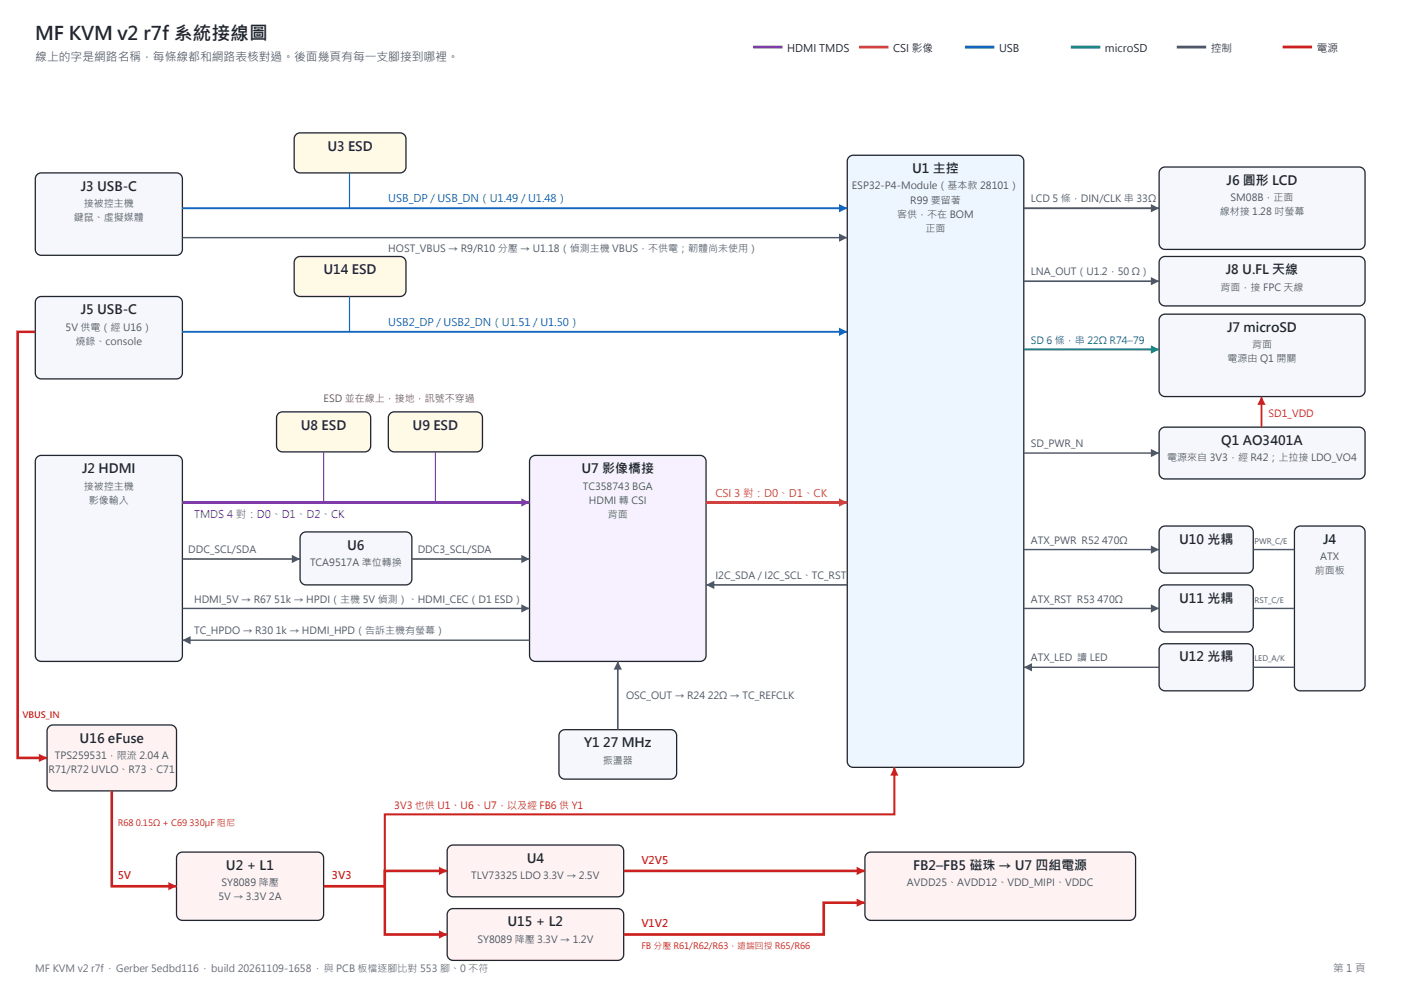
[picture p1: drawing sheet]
<svg xmlns="http://www.w3.org/2000/svg" width="420mm" height="297mm" viewBox="0 0 420 297" stroke-linecap="round" stroke-linejoin="round" font-family="sans-serif">
<path d="M225.8 14.1h8.8" fill="none" stroke="#7a2ead" stroke-width=".85" stroke-linecap="butt"/>
<path d="M257.5 14.1h8.8" fill="none" stroke="#db6b0d" stroke-width=".85" stroke-linecap="butt"/>
<path d="M289.3 14.1h8.8" fill="none" stroke="#1266bf" stroke-width=".85" stroke-linecap="butt"/>
<path d="M321 14.1h8.8" fill="none" stroke="#0d876b" stroke-width=".85" stroke-linecap="butt"/>
<path d="M352.8 14.1h8.8" fill="none" stroke="#4d5766" stroke-width=".85" stroke-linecap="butt"/>
<path d="M384.5 14.1h8.8" fill="none" stroke="#cc1f1f" stroke-width=".85" stroke-linecap="butt"/>
<path d="M254.5 47l1.3-.5h49.4a1.76 1.76 0 0 1 1.7 1.8v179.9a1.76 1.76 0 0 1-1.7 1.8h-49.4a1.76 1.76 0 0 1-1.8-1.8v-179.9z" fill-rule="evenodd" fill="#edf5ff" stroke="#21262e" stroke-width=".39"/>
<path d="M159.3 137l1.2-.5h49.4a1.76 1.76 0 0 1 1.8 1.8v58.2a1.76 1.76 0 0 1-1.8 1.7h-49.4a1.76 1.76 0 0 1-1.8-1.7v-58.2z" fill-rule="evenodd" fill="#f7f0ff" stroke="#21262e" stroke-width=".39"/>
<path d="M11.1 52.3l1.2-.5h40.6a1.76 1.76 0 0 1 1.8 1.8v21.2a1.76 1.76 0 0 1-1.8 1.7h-40.6a1.76 1.76 0 0 1-1.7-1.7v-21.2z" fill-rule="evenodd" fill="#f5f7fc" stroke="#21262e" stroke-width=".39"/>
<path d="M54.7 62.4h199.3" fill="none" stroke="#1266bf" stroke-width=".56"/>
<path d="M251.5 61.2l2.5 1.2-2.5 1.2z" fill="#1266bf"/>
<path d="M88.7 40.3l1.3-.5h29.9a1.76 1.76 0 0 1 1.8 1.8v8.5a1.76 1.76 0 0 1-1.8 1.7h-29.9a1.76 1.76 0 0 1-1.8-1.7v-8.5z" fill-rule="evenodd" fill="#fffae6" stroke="#21262e" stroke-width=".39"/>
<path d="M104.8 51.8v10.6" fill="none" stroke="#1266bf" stroke-width=".35"/>
<path d="M54.7 71.2h199.3" fill="none" stroke="#4d5766" stroke-width=".42"/>
<path d="M251.5 70l2.5 1.2-2.5 1.3z" fill="#4d5766"/>
<path d="M11.1 89.4l1.2-.5h40.6a1.76 1.76 0 0 1 1.8 1.7v21.2a1.76 1.76 0 0 1-1.8 1.8h-40.6a1.76 1.76 0 0 1-1.7-1.8v-21.2z" fill-rule="evenodd" fill="#f5f7fc" stroke="#21262e" stroke-width=".39"/>
<path d="M54.7 99.4h199.3" fill="none" stroke="#1266bf" stroke-width=".56"/>
<path d="M251.5 98.2l2.5 1.2-2.5 1.3z" fill="#1266bf"/>
<path d="M88.7 77.4l1.3-.5h29.9a1.76 1.76 0 0 1 1.8 1.7v8.5a1.76 1.76 0 0 1-1.8 1.8h-29.9a1.76 1.76 0 0 1-1.8-1.8v-8.5z" fill-rule="evenodd" fill="#fffae6" stroke="#21262e" stroke-width=".39"/>
<path d="M104.8 88.9v10.5" fill="none" stroke="#1266bf" stroke-width=".35"/>
<path d="M11.1 137l1.2-.5h40.6a1.76 1.76 0 0 1 1.8 1.8v58.2a1.76 1.76 0 0 1-1.8 1.7h-40.6a1.76 1.76 0 0 1-1.7-1.7v-58.2z" fill-rule="evenodd" fill="#f5f7fc" stroke="#21262e" stroke-width=".39"/>
<path d="M54.7 150.6h104" fill="none" stroke="#7a2ead" stroke-width=".85" stroke-linecap="butt"/>
<path d="M156.3 149.4l2.4 1.2-2.4 1.2z" fill="#7a2ead"/>
<g fill="#fffae6" stroke="#21262e" stroke-width=".39">
<path d="M83.4 123.9l1.3-.5h24.7a1.76 1.76 0 0 1 1.7 1.8v8.5a1.76 1.76 0 0 1-1.7 1.7h-24.7a1.76 1.76 0 0 1-1.8-1.7v-8.5z" fill-rule="evenodd"/>
<path d="M116.9 123.9l1.3-.5h24.7a1.76 1.76 0 0 1 1.7 1.8v8.5a1.76 1.76 0 0 1-1.7 1.7h-24.7a1.76 1.76 0 0 1-1.8-1.7v-8.5z" fill-rule="evenodd"/>
</g>
<path d="M97 135.4v15.2M130.5 135.4v15.2" fill="none" stroke="#7a2ead" stroke-width=".35"/>
<path d="M90.5 159.9l1.2-.5h30a1.76 1.76 0 0 1 1.8 1.8v12.3a1.76 1.76 0 0 1-1.8 1.8h-30a1.76 1.76 0 0 1-1.7-1.8v-12.3z" fill-rule="evenodd" fill="#f5f7fc" stroke="#21262e" stroke-width=".39"/>
<path d="M54.7 167.5h35.3" fill="none" stroke="#4d5766" stroke-width=".49"/>
<path d="M87.5 166.3l2.5 1.2-2.5 1.3z" fill="#4d5766"/>
<path d="M123.5 167.5h35.2" fill="none" stroke="#4d5766" stroke-width=".49"/>
<path d="M156.3 166.3l2.4 1.2-2.4 1.3z" fill="#4d5766"/>
<path d="M54.7 182.3h104" fill="none" stroke="#4d5766" stroke-width=".42"/>
<path d="M156.3 181.1l2.4 1.2-2.4 1.3z" fill="#4d5766"/>
<path d="M54.7 191.9h104" fill="none" stroke="#4d5766" stroke-width=".42"/>
<path d="M54.7 191.9l2.4-1.3v2.5z" fill="#4d5766"/>
<path d="M211.7 150.6h42.3" fill="none" stroke="#db6b0d" stroke-width=".85" stroke-linecap="butt"/>
<path d="M251.5 149.4l2.5 1.2-2.5 1.2z" fill="#db6b0d"/>
<path d="M211.7 175.3h42.3" fill="none" stroke="#4d5766" stroke-width=".49"/>
<path d="M211.7 175.3l2.4-1.2v2.4z" fill="#4d5766"/>
<path d="M168.1 219.2l1.2-.5h31.8a1.76 1.76 0 0 1 1.7 1.7v11.3a1.76 1.76 0 0 1-1.7 1.8h-31.8a1.76 1.76 0 0 1-1.7-1.8v-11.3z" fill-rule="evenodd" fill="#f5f7fc" stroke="#21262e" stroke-width=".39"/>
<path d="M185.2 198.2v20.5" fill="none" stroke="#4d5766" stroke-width=".49"/>
<path d="M185.2 198.2l1.2 2.5h-2.4z" fill="#4d5766"/>
<path d="M348 77.4l1.2-.5h58.3a1.76 1.76 0 0 1 1.7 1.7v11.3a1.76 1.76 0 0 1-1.7 1.8h-58.3a1.76 1.76 0 0 1-1.7-1.8v-11.3z" fill-rule="evenodd" fill="#f5f7fc" stroke="#21262e" stroke-width=".39"/>
<path d="M306.9 84.3h40.6" fill="none" stroke="#4d5766" stroke-width=".49"/>
<path d="M345 83l2.5 1.3-2.5 1.2z" fill="#4d5766"/>
<path d="M348 50.6l1.2-.5h58.3a1.76 1.76 0 0 1 1.7 1.7v21.2a1.76 1.76 0 0 1-1.7 1.8h-58.3a1.76 1.76 0 0 1-1.7-1.8v-21.2z" fill-rule="evenodd" fill="#f5f7fc" stroke="#21262e" stroke-width=".39"/>
<path d="M306.9 62.4h40.6" fill="none" stroke="#4d5766" stroke-width=".56"/>
<path d="M345 61.2l2.5 1.2-2.5 1.2z" fill="#4d5766"/>
<g fill="#f5f7fc" stroke="#21262e" stroke-width=".39">
<path d="M348 94.7l1.2-.5h58.3a1.76 1.76 0 0 1 1.7 1.7v21.2a1.76 1.76 0 0 1-1.7 1.7h-58.3a1.76 1.76 0 0 1-1.7-1.7v-21.2z" fill-rule="evenodd"/>
<path d="M348 128.5l1.2-.5h58.3a1.76 1.76 0 0 1 1.7 1.8v12a1.76 1.76 0 0 1-1.7 1.7h-58.3a1.76 1.76 0 0 1-1.7-1.7v-12z" fill-rule="evenodd"/>
</g>
<path d="M306.9 104.7h40.6" fill="none" stroke="#0d876b" stroke-width=".56"/>
<path d="M345 103.5l2.5 1.2-2.5 1.3z" fill="#0d876b"/>
<path d="M306.9 135.8h40.6" fill="none" stroke="#4d5766" stroke-width=".42"/>
<path d="M345 134.5l2.5 1.3-2.5 1.2z" fill="#4d5766"/>
<path d="M378.2 118.8v9.2" fill="none" stroke="#cc1f1f" stroke-width=".49"/>
<path d="M378.2 118.8l1.2 2.5h-2.5z" fill="#cc1f1f"/>
<g fill="#f5f7fc" stroke="#21262e" stroke-width=".39">
<path d="M348 158.2l1.2-.5h24.7a1.76 1.76 0 0 1 1.8 1.7v10.6a1.76 1.76 0 0 1-1.8 1.8h-24.7a1.76 1.76 0 0 1-1.7-1.8v-10.6z" fill-rule="evenodd"/>
<path d="M348 175.8l1.2-.5h24.7a1.76 1.76 0 0 1 1.8 1.8v10.5a1.76 1.76 0 0 1-1.8 1.8h-24.7a1.76 1.76 0 0 1-1.7-1.8v-10.5z" fill-rule="evenodd"/>
<path d="M348 193.4l1.2-.5h24.7a1.76 1.76 0 0 1 1.8 1.8v10.6a1.76 1.76 0 0 1-1.8 1.7h-24.7a1.76 1.76 0 0 1-1.7-1.7v-10.6z" fill-rule="evenodd"/>
<path d="M388.6 158.2l1.2-.5h17.7a1.76 1.76 0 0 1 1.7 1.7v45.9a1.76 1.76 0 0 1-1.7 1.7h-17.7a1.76 1.76 0 0 1-1.7-1.7v-45.9z" fill-rule="evenodd"/>
</g>
<path d="M306.9 164.7h40.6" fill="none" stroke="#4d5766" stroke-width=".42"/>
<path d="M345 163.5l2.5 1.2-2.5 1.2z" fill="#4d5766"/>
<path d="M306.9 182.3h40.6" fill="none" stroke="#4d5766" stroke-width=".42"/>
<path d="M345 181.1l2.5 1.2-2.5 1.3z" fill="#4d5766"/>
<path d="M306.9 200h40.6" fill="none" stroke="#4d5766" stroke-width=".42"/>
<path d="M306.9 200l2.5-1.2v2.4z" fill="#4d5766"/>
<path d="M375.7 164.7h12.4M375.7 182.3h12.4M375.7 200h12.4" fill="none" stroke="#4d5766" stroke-width=".42"/>
<g fill="#fff2f2" stroke="#21262e" stroke-width=".39">
<path d="M53.4 255.9l1.3-.5h40.5a1.76 1.76 0 0 1 1.8 1.7v17a1.76 1.76 0 0 1-1.8 1.7h-40.5a1.76 1.76 0 0 1-1.8-1.7v-17z" fill-rule="evenodd"/>
<path d="M134.6 272.8l1.2-.5h49.4a1.76 1.76 0 0 1 1.8 1.8v12a1.76 1.76 0 0 1-1.8 1.7h-49.4a1.76 1.76 0 0 1-1.7-1.7v-12z" fill-rule="evenodd"/>
<path d="M134.6 253.8l1.2-.5h49.4a1.76 1.76 0 0 1 1.8 1.7v12a1.76 1.76 0 0 1-1.8 1.8h-49.4a1.76 1.76 0 0 1-1.7-1.8v-12z" fill-rule="evenodd"/>
<path d="M259.8 255.9l1.3-.5h77.6a1.76 1.76 0 0 1 1.7 1.7v17a1.76 1.76 0 0 1-1.7 1.7h-77.6a1.76 1.76 0 0 1-1.8-1.7v-17z" fill-rule="evenodd"/>
<path d="M14.6 217.8l1.3-.5h35.3a1.76 1.76 0 0 1 1.7 1.7v16.3a1.76 1.76 0 0 1-1.7 1.7h-35.3a1.76 1.76 0 0 1-1.8-1.7v-16.3z" fill-rule="evenodd"/>
</g>
<path d="M10.6 99.4h-5.3v127.8h8.8" fill="none" stroke="#cc1f1f" stroke-width=".78" stroke-linecap="butt"/>
<path d="M11.6 225.9l2.5 1.3-2.5 1.2z" fill="#cc1f1f"/>
<path d="M33.5 237v28.6h19.4" fill="none" stroke="#cc1f1f" stroke-width=".78" stroke-linecap="butt"/>
<path d="M50.4 264.4l2.5 1.2-2.5 1.2z" fill="#cc1f1f"/>
<path d="M97 265.6h18.4v14.5h18.7" fill="none" stroke="#cc1f1f" stroke-width=".78" stroke-linecap="butt"/>
<path d="M131.6 278.8l2.5 1.3-2.5 1.2z" fill="#cc1f1f"/>
<path d="M134.1 261h-18.7v4.6" fill="none" stroke="#cc1f1f" stroke-width=".78" stroke-linecap="butt"/>
<path d="M131.6 259.8l2.5 1.2-2.5 1.3z" fill="#cc1f1f"/>
<path d="M259.3 270.5h-12.4v9.6h-59.9" fill="none" stroke="#cc1f1f" stroke-width=".78" stroke-linecap="butt"/>
<path d="M256.8 269.3l2.5 1.2-2.5 1.3z" fill="#cc1f1f"/>
<path d="M187 261h72.3" fill="none" stroke="#cc1f1f" stroke-width=".78" stroke-linecap="butt"/>
<path d="M256.8 259.8l2.5 1.2-2.5 1.3z" fill="#cc1f1f"/>
<path d="M268.1 230v14.1h-152.7v21.5" fill="none" stroke="#cc1f1f" stroke-width=".63" stroke-linecap="butt"/>
<path d="M268.1 230l1.2 2.4h-2.4z" fill="#cc1f1f"/>
<text font-size="5.6" fill="#21262e" x="10.6" y="12">MF KVM v2 r7f 系統接線圖</text>
<g font-size="3.9" fill="#21262e">
<text x="98.1" y="45.1">U3 ESD</text>
<text x="273.5" y="51.8">U1 主控</text>
<text x="24.2" y="57.1">J3 USB-C</text>
<text x="367.7" y="55.3">J6 圓形 LCD</text>
<text x="97" y="82.2">U14 ESD</text>
<text x="367.5" y="82.2">J8 U.FL 天線</text>
<text x="24.2" y="94.2">J5 USB-C</text>
<text x="367.9" y="99.4">J7 microSD</text>
<text x="90.2" y="128.7">U8 ESD</text>
<text x="123.7" y="128.7">U9 ESD</text>
<text x="366.1" y="133.3">Q1 AO3401A</text>
<text x="24.6" y="141.8">J2 HDMI</text>
<text x="174.3" y="141.8">U7 影像橋接</text>
<text x="104.1" y="164.7">U6</text>
<text x="353.5" y="162.9">U10 光耦</text>
<text x="396.7" y="162.9">J4</text>
<text x="353.5" y="180.6">U11 光耦</text>
<text x="353.5" y="198.2">U12 光耦</text>
<text x="23.9" y="222.6">U16 eFuse</text>
<text x="175.2" y="224">Y1 27 MHz</text>
<text x="67.8" y="260.7">U2 + L1</text>
<text x="157.9" y="258.5">U4</text>
<text x="273.8" y="260.7">FB2–FB5 磁珠 → U7 四組電源</text>
<text x="152.1" y="277.6">U15 + L2</text>
</g>
<text font-size="3.5" fill="#4d5461" x="10.6" y="18.3">線上的字是網路名稱，每條線都和網路表核對過。後面幾頁有每一支腳接到哪裡。</text>
<g font-size="3.2" fill="#21262e">
<text x="236" y="15.5">HDMI TMDS</text>
<text x="267.8" y="15.5">CSI 影像</text>
<text x="299.5" y="15.5">USB</text>
<text x="331.3" y="15.5">microSD</text>
<text x="363" y="15.5">控制</text>
<text x="394.8" y="15.5">電源</text>
</g>
<g font-size="3.2" fill="#1266bf">
<text x="116.4" y="60.6">USB_DP / USB_DN（U1.49 / U1.48）</text>
<text x="116.4" y="97.7">USB2_DP / USB2_DN（U1.51 / U1.50）</text>
</g>
<text font-size="3.2" fill="#db6b0d" x="214.5" y="148.8">CSI 3 對：D0、D1、CK</text>
<text font-size="3.2" fill="#7a2ead" x="58.2" y="155.2">TMDS 4 對：D0、D1、D2、CK</text>
<g font-size="3.2" fill="#cc1f1f">
<text x="35.3" y="263.5">5V</text>
<text x="99.5" y="263.5">3V3</text>
<text x="192.3" y="258.9">V2V5</text>
<text x="192.3" y="278">V1V2</text>
</g>
<text font-size="3.2" fill="#666b75" x="399.6" y="291.4">第 1 頁</text>
<g font-size="3" fill="#4d5461">
<text x="255.4" y="56.8">ESP32-P4-Module（基本款 28101）</text>
<text x="25.1" y="62.1">接被控主機</text>
<text x="269" y="65.2">客供，不在 BOM</text>
<text x="272.9" y="61">R99 要留著</text>
<text x="365.7" y="64.5">線材接 1.28 吋螢幕</text>
<text x="368.9" y="60.3">SM08B，正面</text>
<text x="22.1" y="66.3">鍵鼠、虛擬媒體</text>
<text x="277.5" y="69.5">正面</text>
<text x="365.9" y="87.1">背面，接 FPC 天線</text>
<text x="19.7" y="99.1">5V 供電（經 U16）</text>
<text x="22.7" y="103.3">燒錄、console</text>
<text x="375.4" y="104.4">背面</text>
<text x="368" y="108.6">電源由 Q1 開關</text>
<text x="349.9" y="138.3">電源來自 3V3，經 R42；上拉接 LDO_VO4</text>
<text x="25.1" y="146.7">接被控主機</text>
<text x="174.7" y="146.7">TC358743 BGA</text>
<text x="26.6" y="151">影像輸入</text>
<text x="176.5" y="151">HDMI 轉 CSI</text>
<text x="182.2" y="155.2">背面</text>
<text x="395.8" y="167.9">ATX</text>
<text x="92.9" y="169.6">TCA9517A 準位轉換</text>
<text x="394.1" y="172.1">前面板</text>
<text x="16.5" y="227.5">TPS259531，限流 2.04 A</text>
<text x="14.6" y="231.7">R71/R72 UVLO、R73、C71</text>
<text x="180.7" y="228.9">振盪器</text>
<text x="141.3" y="263.5">TLV73325 LDO 3.3V → 2.5V</text>
<text x="65.5" y="269.8">5V → 3.3V 2A</text>
<text x="66.4" y="265.6">SY8089 降壓</text>
<text x="271.9" y="265.6">AVDD25、AVDD12、VDD_MIPI、VDDC</text>
<text x="143.1" y="282.5">SY8089 降壓 3.3V → 1.2V</text>
</g>
<g font-size="3" fill="#4d5766">
<text x="309" y="60.6">LCD 5 條，DIN/CLK 串 33Ω</text>
<text x="116.4" y="75.5">HOST_VBUS → R9/R10 分壓 → U1.18（偵測主機 VBUS，不供電；韌體尚未使用）</text>
<text x="309" y="82.5">LNA_OUT（U1.2，50 Ω）</text>
<text x="309" y="134">SD_PWR_N</text>
<text x="56.4" y="165.8">DDC_SCL/SDA</text>
<text x="125.2" y="165.8">DDC3_SCL/SDA</text>
<text x="309" y="162.9">ATX_PWR R52 470Ω</text>
<text x="214.5" y="173.5">I2C_SDA / I2C_SCL、TC_RST</text>
<text x="58.2" y="180.6">HDMI_5V → R67 51k → HPDI（主機 5V 偵測）、HDMI_CEC（D1 ESD）</text>
<text x="309" y="180.6">ATX_RST R53 470Ω</text>
<text x="58.2" y="190.1">TC_HPDO → R30 1k → HDMI_HPD（告訴主機有螢幕）</text>
<text x="309" y="198.2">ATX_LED 讀 LED</text>
<text x="187.7" y="209.5">OSC_OUT → R24 22Ω → TC_REFCLK</text>
</g>
<text font-size="3" fill="#0d876b" x="309" y="103">SD 6 條，串 22Ω R74–79</text>
<text font-size="3" fill="#736633" x="97" y="120.6">ESD 並在線上，接地，訊號不穿過</text>
<g font-size="3" fill="#cc1f1f">
<text x="380.3" y="124.8">SD1_VDD</text>
<text x="118.2" y="242.3">3V3 也供 U1、U6、U7，以及經 FB6 供 Y1</text>
</g>
<text font-size="3" fill="#666b75" x="10.6" y="291.4">MF KVM v2 r7f · Gerber 5edbd116 · build 20261109-1658 · 與 PCB 板檔逐腳比對 553 腳、0 不符</text>
<g font-size="2.6" fill="#cc1f1f">
<text x="6.7" y="215.2">VBUS_IN</text>
<text x="35.3" y="247.6">R68 0.15Ω + C69 330µF 阻尼</text>
<text x="192.3" y="284.3">FB 分壓 R61/R62/R63，遠端回授 R65/R66</text>
</g>
<g font-size="2.3" fill="#4d5766">
<text x="376.1" y="162.9">PWR_C/E</text>
<text x="376.1" y="180.6">RST_C/E</text>
<text x="376.1" y="198.2">LED_A/K</text>
</g>
</svg>
